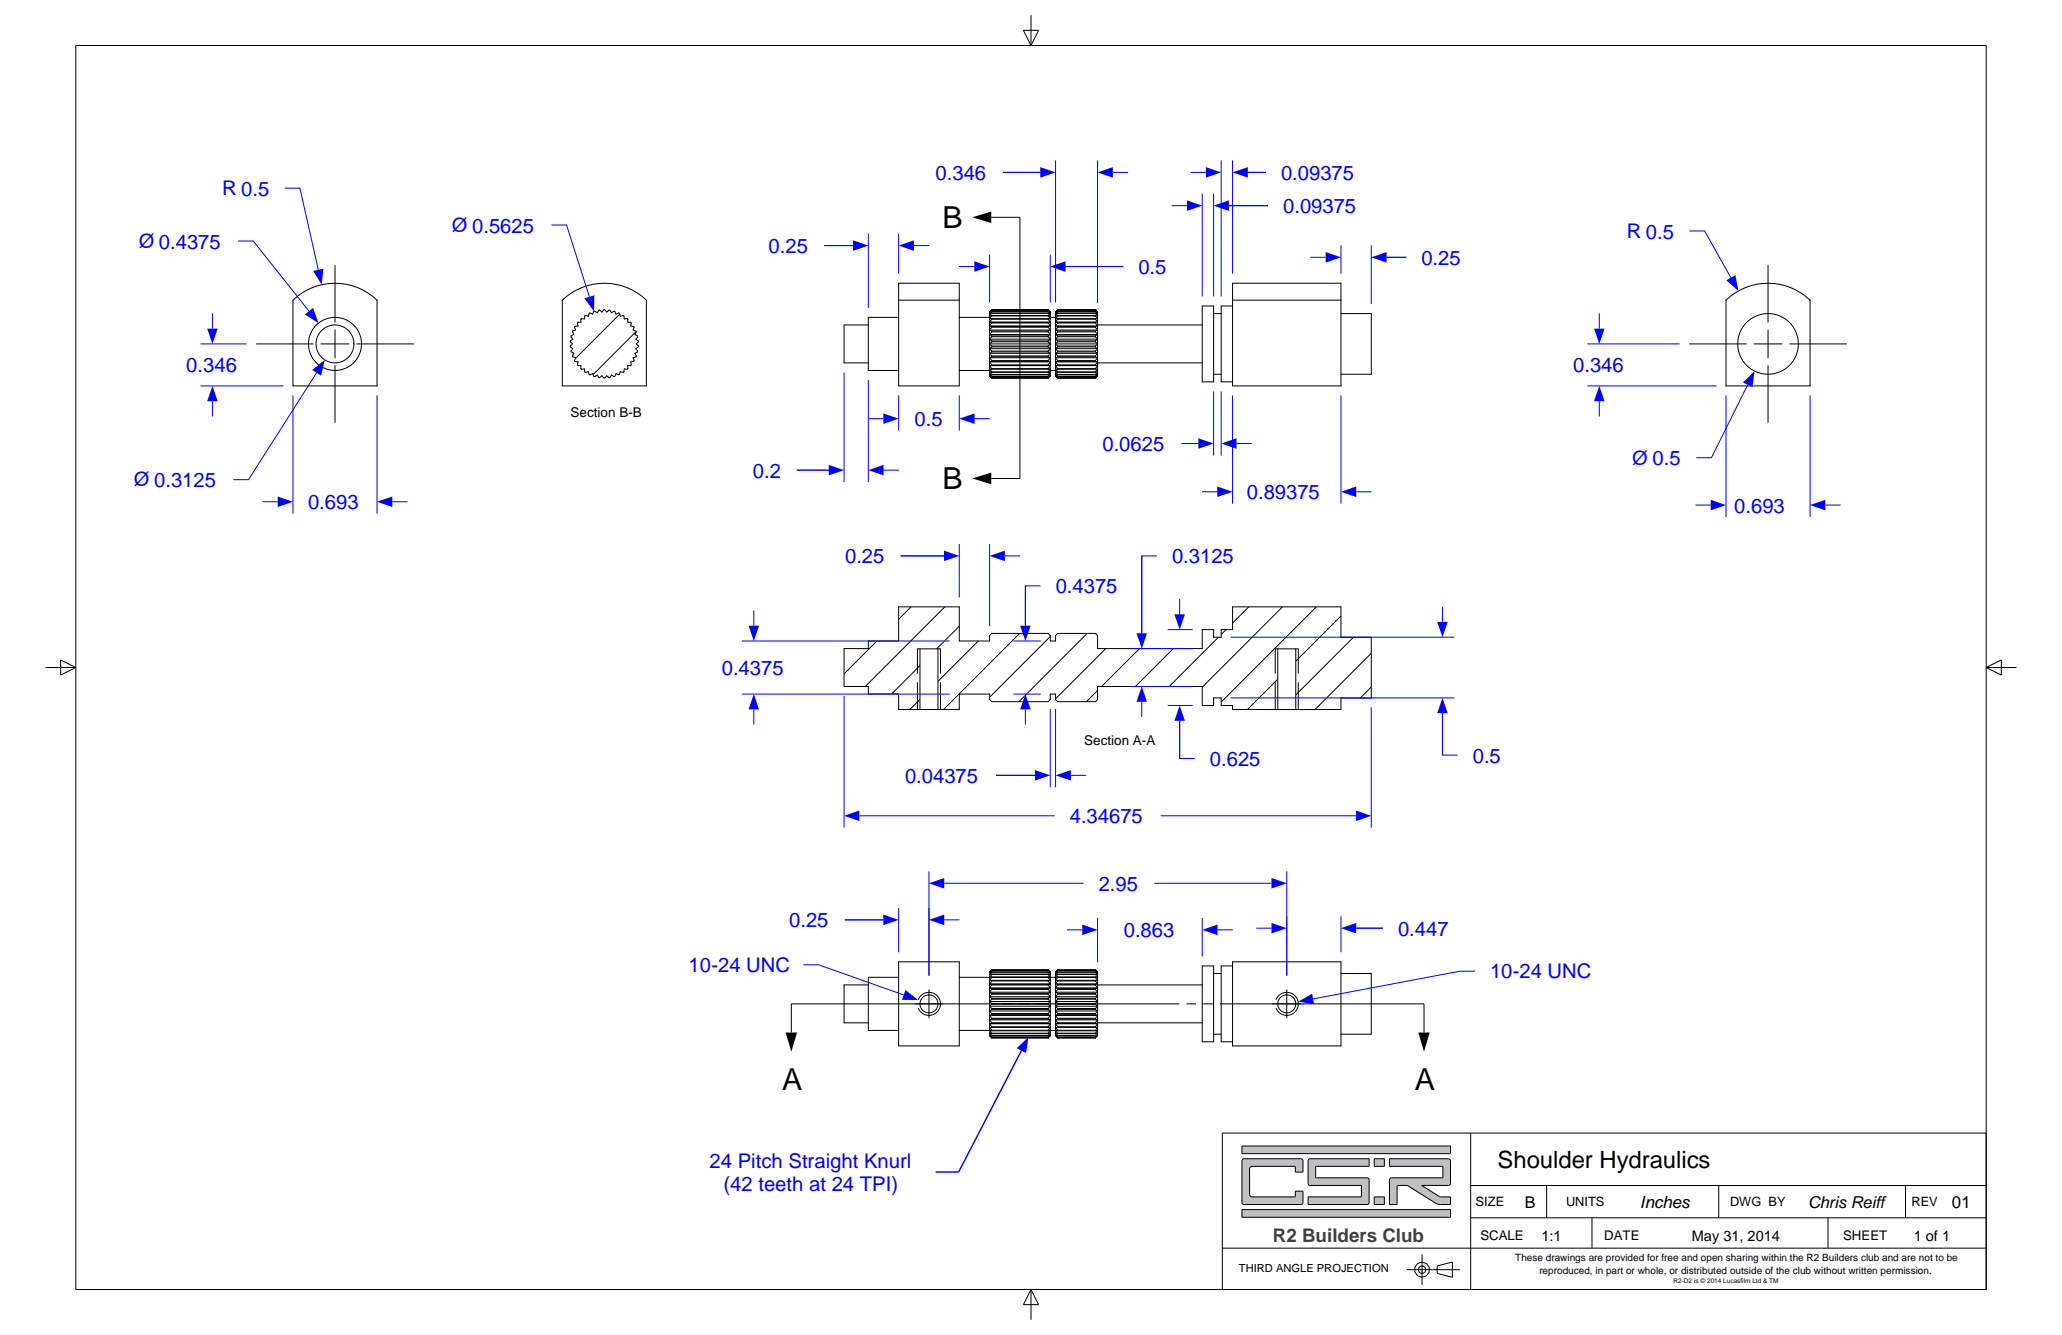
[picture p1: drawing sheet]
<svg xmlns="http://www.w3.org/2000/svg" width="432mm" height="279mm" viewBox="0 0 432 279" stroke-linecap="round" stroke-linejoin="round" font-family="sans-serif">
<g fill="none" stroke="#000" stroke-width=".21">
<path d="M188.2 59.3h12.7v21.5h-12.7zM258.1 59.3h22.7v21.5h-22.7zM181.8 68h-5v7.9h5M188.2 66.4h-6.4v11.1h6.4M188.2 62.8h12.7M200.9 66.4h6.3M200.9 77.5h6.3M207.2 65.3v13.4l.5 .4h11.8l.4-.4v-13.4M207.2 65.3l.5-.5h11.8l.4 .5M207.2 72h12.7M207.2 72l.5 .4M207.2 67.4l.5 .1v.1"/>
<path d="M207.2 71l.5 .4M207.2 73h12.7M207.2 71h12.7M207.2 73l.5 .5M207.2 70l.5 .3M207.2 70h12.7M207.2 69.1l.5 .2M207.2 74.9l.5 .6M207.2 68.2l.5 .1M207.2 75.7h12.7M207.2 68.2h12.7M207.2 75.8l.5 .6"/>
<path d="M207.2 67.4h12.7M207.2 76.5h12.7M207.2 76.5l.5 .7M207.2 78.7l.5 .4M207.7 72.4h11.8M207.7 72.6l-.5 .4M207.7 64.9h.1M207.7 65.1v.1M207.7 65.5v.1M207.7 66v.1M207.7 66.7v.1M207.7 68.3v.2"/>
<path d="M207.7 69.3v.2M207.7 70.3v.2M207.7 71.4v.1M207.7 72.4v.2M207.7 73.5v.2M207.7 74.5v.2M207.7 75.5v.1M207.7 76.4v.1M207.7 77.2v.1M207.7 77.8v.1M207.7 78.4v.1M207.7 78.8h.1"/>
<path d="M207.7 79v.1M207.7 71.5l-.5 .5M207.7 71.5h11.8M207.7 72.6h11.8M207.7 71.4h11.8M207.7 73.7h11.8M207.7 73.5h11.8M207.7 73.7l-.5 .2M207.7 70.5l-.5 .5M207.7 70.5h11.8M207.7 70.3h11.8M207.7 74.5l-.5-.6h12.7l-.4 .6"/>
<path d="M207.7 74.5h11.8M207.7 74.7h11.8M207.7 74.7l-.5 .2h12.7l-.4-.2M207.7 69.5h11.8M207.7 69.3h11.8M207.7 69.5l-.5 .5M207.7 68.5l-.5 .6h12.7l-.4-.6M207.7 68.5h11.8M207.7 75.5h11.8M207.7 68.3h11.8M207.7 75.6h11.8M207.7 75.6l-.5 .1"/>
<path d="M207.7 76.4h11.8M207.7 76.5h11.8M207.7 76.5h-.5M207.7 67.6l-.5 .6M207.7 67.6h11.8M207.7 77.3l-.5-.1 .5 .6M207.7 77.3h11.8M207.7 77.2h11.8M207.7 66.8h11.8M207.7 66.7h11.8M207.7 66.8l-.5 .6M207.7 66.1l-.5 .6h.5"/>
<path d="M207.7 77.8h11.8M207.7 66.1h11.8M207.7 77.9l-.5-.1 .5 .6M207.7 65.6l-.5 .6 .5-.2M207.7 77.9h11.8M207.7 66h11.8M207.7 78.4h11.8M207.7 65.6h11.8M207.7 78.5l-.5-.3 .5 .6M207.7 65.2l-.5 .5 .5-.2M207.7 78.5h11.8M207.7 65.5h11.8"/>
<path d="M207.7 78.8h11.8M207.7 65.2h11.8M207.7 78.8l-.5-.3 .5 .5M207.7 64.9l-.5 .5 .5-.3M207.7 65.1h11.8M207.7 79h11.8M207.7 64.9h11.8M207.7 64.9l-.5 .4M219.5 72.6l.4 .4M219.5 64.9h.1M219.5 65.1v.1M219.5 65.5v.1"/>
<path d="M219.5 66v.1M219.5 66.7v.1M219.5 68.3v.2M219.5 69.3v.2M219.5 70.3v.2M219.5 71.4v.1M219.5 72.4v.2M219.5 73.5v.2M219.5 74.5v.2M219.5 75.5v.1M219.5 76.4v.1M219.5 77.2v.1"/>
<path d="M219.5 77.8v.1M219.5 78.4v.1M219.5 78.8h.1M219.5 79v.1M219.5 71.5l.4 .5M219.5 73.7l.4 .2M219.5 70.5l.4 .5M219.5 69.5l.4 .5M219.5 75.6l.4 .1M219.5 76.5h.4M219.5 67.6l.4 .6M219.5 77.3l.4-.1-.4 .6"/>
<path d="M219.5 66.8l.4 .6M219.5 66.1l.4 .6h-.4M219.5 77.9l.4-.1-.4 .6M219.5 65.6l.4 .6-.4-.2M219.5 78.5l.4-.3-.4 .6M219.5 65.2l.4 .5-.4-.2M219.5 78.8l.4-.3-.4 .5M219.5 64.9l.4 .5-.4-.3M219.5 64.9l.4 .4M219.9 66.4h1.1M219.9 77.5h1.1M219.9 72l-.4 .4"/>
<path d="M219.9 67.4l-.4 .1v.1M219.9 71l-.4 .4M219.9 73l-.4 .5M219.9 70l-.4 .3M219.9 69.1l-.4 .2M219.9 74.9l-.4 .6M219.9 68.2l-.4 .1M219.9 75.8l-.4 .6M219.9 76.5l-.4 .7M219.9 78.7l-.4 .4M221 65.3v13.4l.5 .4h7.9l.4-.4v-13.4M221 65.3l.5-.5h7.9l.4 .5"/>
<path d="M221 72l.5 .4M221 72h8.8M221 67.4l.5 .1v.1M221 71l.5 .4M221 73h8.8M221 71h8.8M221 73l.5 .5M221 70l.5 .3M221 70h8.8M221 69.1l.5 .2M221 74.9l.5 .6M221 68.2l.5 .1"/>
<path d="M221 75.7h8.8M221 68.2h8.8M221 75.8l.5 .6M221 67.4h8.8M221 76.5h8.8M221 76.5l.5 .7M221 78.7l.5 .4M221.5 72.4h7.9M221.5 72.6l-.5 .4M221.5 64.9h.1M221.5 65.1v.1M221.5 65.5v.1"/>
<path d="M221.5 66v.1M221.5 66.7v.1M221.5 68.3v.2M221.5 69.3v.2M221.5 70.3v.2M221.5 71.4v.1M221.5 72.4v.2M221.5 73.5v.2M221.5 74.5v.2M221.5 75.5v.1M221.5 76.4v.1M221.5 77.2v.1"/>
<path d="M221.5 77.8v.1M221.5 78.4v.1M221.5 78.8h.1M221.5 79v.1M221.5 71.5l-.5 .5M221.5 71.5h7.9M221.5 72.6h7.9M221.5 71.4h7.9M221.5 73.7h7.9M221.5 73.5h7.9M221.5 73.7l-.5 .2M221.5 70.5h7.9"/>
<path d="M221.5 70.5l-.5 .5M221.5 70.3h7.9M221.5 74.5l-.5-.6h8.8l-.4 .6M221.5 74.5h7.9M221.5 74.7l-.5 .2h8.8l-.4-.2M221.5 74.7h7.9M221.5 69.5l-.5 .5M221.5 69.5h7.9M221.5 69.3h7.9M221.5 68.5l-.5 .6h8.8l-.4-.6M221.5 68.5h7.9M221.5 75.5h7.9"/>
<path d="M221.5 68.3h7.9M221.5 75.6h7.9M221.5 75.6l-.5 .1M221.5 76.4h7.9M221.5 76.5h7.9M221.5 76.5h-.5M221.5 67.6h7.9M221.5 67.6l-.5 .6M221.5 77.3h7.9M221.5 77.2h7.9M221.5 77.3l-.5-.1 .5 .6M221.5 66.8l-.5 .6"/>
<path d="M221.5 66.1l-.5 .6h.5M221.5 66.8h7.9M221.5 66.7h7.9M221.5 77.8h7.9M221.5 66.1h7.9M221.5 77.9l-.5-.1 .5 .6M221.5 65.6l-.5 .6 .5-.2M221.5 77.9h7.9M221.5 66h7.9M221.5 78.4h7.9M221.5 65.6h7.9M221.5 78.5l-.5-.3 .5 .6"/>
<path d="M221.5 65.2l-.5 .5 .5-.2M221.5 78.5h7.9M221.5 65.5h7.9M221.5 78.8h7.9M221.5 65.2h7.9M221.5 78.8l-.5-.3 .5 .5M221.5 64.9l-.5 .5 .5-.3M221.5 65.1h7.9M221.5 79h7.9M221.5 64.9h7.9M221.5 64.9l-.5 .4M229.4 72.6l.4 .4"/>
<path d="M229.4 64.9h.1M229.4 65.1v.1M229.4 65.5v.1M229.4 66v.1M229.4 66.7v.1M229.4 68.3v.2M229.4 69.3v.2M229.4 70.3v.2M229.4 71.4v.1M229.4 72.4v.2M229.4 73.5v.2M229.4 74.5v.2"/>
<path d="M229.4 75.5v.1M229.4 76.4v.1M229.4 77.2v.1M229.4 77.8v.1M229.4 78.4v.1M229.4 78.8h.1M229.4 79v.1M229.4 71.5l.4 .5M229.4 73.7l.4 .2M229.4 70.5l.4 .5M229.4 69.5l.4 .5M229.4 75.6l.4 .1"/>
<path d="M229.4 76.5h.4M229.4 67.6l.4 .6M229.4 77.3l.4-.1-.4 .6M229.4 66.8l.4 .6M229.4 66.1l.4 .6h-.4M229.4 77.9l.4-.1-.4 .6M229.4 65.6l.4 .6-.4-.2M229.4 78.5l.4-.3-.4 .6M229.4 65.2l.4 .5-.4-.2M229.4 78.8l.4-.3-.4 .5M229.4 64.9l.4 .5-.4-.3M229.4 64.9l.4 .4"/>
<path d="M229.8 68h22M229.8 75.9h22M229.8 72l-.4 .4M229.8 67.4l-.4 .1v.1M229.8 71l-.4 .4M229.8 73l-.4 .5M229.8 70l-.4 .3M229.8 69.1l-.4 .2M229.8 74.9l-.4 .6M229.8 68.2l-.4 .1M229.8 75.8l-.4 .6M229.8 76.5l-.4 .7"/>
<path d="M229.8 78.7l-.4 .4M251.8 64h2.3v15.9h-2.3zM254.1 65.6h1.6M254.1 78.3h1.6M258.1 64h-2.4v15.9h2.4M258.1 62.8h22.7M280.8 65.6h6.4v12.7h-6.4"/>
</g>
<path d="M185 86.5l3.2 1.1-3.2 1.1z" fill="#00f"/>
<path d="M181.8 87.6h3.2" fill="none" stroke="#00f" stroke-width=".21"/>
<path d="M200.9 87.6l3.2-1.1v2.2z" fill="#00f"/>
<path d="M188.2 82.8v7.3M200.9 82.8v7.3M204.1 87.6h3.2" fill="none" stroke="#00f" stroke-width=".21"/>
<path d="M254.9 101.8l3.2 1.1-3.2 1.1z" fill="#00f"/>
<path d="M251.7 102.9h3.2" fill="none" stroke="#00f" stroke-width=".21"/>
<path d="M280.8 102.9l3.2-1.1v2.2z" fill="#00f"/>
<path d="M166.9 98.4h6.7M258.1 82.8v22.6M280.8 82.8v22.6M284 102.9h3.2" fill="none" stroke="#00f" stroke-width=".21"/>
<path d="M173.6 97.3l3.2 1.1-3.2 1.1z" fill="#00f"/>
<path d="M166.9 98.4h6.7" fill="none" stroke="#00f" stroke-width=".21"/>
<path d="M181.8 98.4l3.2-1.1v2.2z" fill="#00f"/>
<path d="M172.6 51.4h6M176.8 77.9v23M181.8 79.5v21.4M185 98.4h3.2" fill="none" stroke="#00f" stroke-width=".21"/>
<path d="M178.6 50.3l3.2 1.1-3.2 1.1z" fill="#00f"/>
<path d="M172.6 51.4h6" fill="none" stroke="#00f" stroke-width=".21"/>
<path d="M188.2 51.4l3.2-1.1v2.2z" fill="#00f"/>
<path d="M181.8 48.9v15.5M188.2 48.9v8.4M191.4 51.4h3.2M257.3 43h8.2" fill="none" stroke="#00f" stroke-width=".21"/>
<path d="M248.6 41.9l3.2 1.1-3.2 1.1z" fill="#00f"/>
<path d="M245.4 43h3.2" fill="none" stroke="#00f" stroke-width=".21"/>
<path d="M254.1 43l3.2-1.1v2.2z" fill="#00f"/>
<path d="M261.3 36.1h3.8M251.8 40.5v21.5M254.1 40.5v21.5M257.3 43h8.2" fill="none" stroke="#00f" stroke-width=".21"/>
<path d="M252.5 35l3.2 1.1-3.2 1.1z" fill="#00f"/>
<path d="M249.3 36.1h3.2" fill="none" stroke="#00f" stroke-width=".21"/>
<path d="M258.1 36.1l3.2-1.1v2.2z" fill="#00f"/>
<path d="M255.7 33.6v28.4M258.1 33.6v23.7M261.3 36.1h3.8M247.4 92.8h3.5" fill="none" stroke="#00f" stroke-width=".21"/>
<path d="M250.9 91.7l3.2 1.1-3.2 1.1z" fill="#00f"/>
<path d="M247.4 92.8h3.5" fill="none" stroke="#00f" stroke-width=".21"/>
<path d="M255.7 92.8l3.2-1.1v2.2z" fill="#00f"/>
<path d="M290.4 53.9h4.1M254.1 81.9v13.4M255.7 81.9v13.4M258.9 92.8h3.2" fill="none" stroke="#00f" stroke-width=".21"/>
<path d="M287.2 53.9l3.2-1.1v2.2z" fill="#00f"/>
<path d="M290.4 53.9h4.1" fill="none" stroke="#00f" stroke-width=".21"/>
<path d="M277.6 52.8l3.2 1.1-3.2 1.1z" fill="#00f"/>
<path d="M223.1 55.8h12.1M274.4 53.9h3.2M280.8 51.4v5.9M287.2 51.4v12.2" fill="none" stroke="#00f" stroke-width=".21"/>
<path d="M204 54.7l3.2 1.1-3.2 1.1z" fill="#00f"/>
<path d="M200.8 55.8h3.2" fill="none" stroke="#00f" stroke-width=".21"/>
<path d="M219.9 55.8l3.2-1.1v2.2z" fill="#00f"/>
<path d="M210 36.1h7.8M207.2 53.3v10M219.9 53.3v10M223.1 55.8h12.1" fill="none" stroke="#00f" stroke-width=".21"/>
<path d="M217.8 35l3.2 1.1-3.2 1.1z" fill="#00f"/>
<path d="M210 36.1h7.8" fill="none" stroke="#00f" stroke-width=".21"/>
<path d="M229.8 36.1l3.2-1.1v2.2z" fill="#00f"/>
<path d="M221 33.6v29.7M229.8 33.6v29.8M233 36.1h3.2" fill="none" stroke="#00f" stroke-width=".21"/>
<g fill="none" stroke="#000" stroke-width=".21">
<path d="M207.6 45.5h6v54.6h-6M370.2 55.5v12M353.7 72h12M361.4 62.8a12.7 12.7 0 0 1 17.6 0v18h-17.6zM367.2 72h6M370.2 69v6M370.2 76.5v12M374.7 72h12.1"/>
<circle cx="370.2" cy="72" r="6.3"/>
</g>
<path d="M203.6 45.5l4-1.2v2.4zM203.6 100.1l4-1.2v2.4z" fill="#000"/>
<path d="M361.5 58.7l1.9-1.1 .6 3.3z" fill="#00f"/>
<path d="M353.8 48.3h3.2l5.5 9.8" fill="none" stroke="#00f" stroke-width=".21"/>
<path d="M365 80l2.4-2.3-.4 3.3z" fill="#00f"/>
<path d="M366 80.5l-7.6 15.3h-3.2" fill="none" stroke="#00f" stroke-width=".21"/>
<path d="M358.2 104.6l3.2 1.1-3.2 1.1z" fill="#00f"/>
<path d="M355 105.7h3.2" fill="none" stroke="#00f" stroke-width=".21"/>
<path d="M379 105.7l3.2-1.1v2.2z" fill="#00f"/>
<path d="M361.4 82.8v25.4M379 82.8v25.4M382.2 105.7h3.2" fill="none" stroke="#00f" stroke-width=".21"/>
<path d="M333.8 68.8h2.2l-1.1 3.2z" fill="#00f"/>
<path d="M334.9 65.6v3.2" fill="none" stroke="#00f" stroke-width=".21"/>
<path d="M334.9 80.8l1.1 3.2h-2.2z" fill="#00f"/>
<path d="M332.4 72h19.3M332.4 80.8h27M334.9 84v3.2" fill="none" stroke="#00f" stroke-width=".21"/>
<g fill="none" stroke="#000" stroke-width=".21">
<path d="M181.8 206.1h-5v8h5M188.2 204.5h-6.4v11.2h6.4M188.2 201.3h12.7v17.6h-12.7zM192.3 209.2a2.41 2.41 0 0 1 3.7-1 2.41 2.41 0 0 1 0 3.8 2.41 2.41 0 0 1-3.7-1M200.9 215.7h6.3M207.2 210.6h12.7M207.2 210.6l.5 .5M207.2 208.6l.5 .3M207.2 208.6h12.7M207.2 207.7l.5 .2M207.2 212.5h12.7M207.2 212.6l.5 .5"/>
<path d="M207.2 206.8l.5 .1M207.2 213.4h12.7M207.2 206.8h12.7M207.2 213.5l.5 .5M207.2 214.3h12.7M207.2 214.3l.5 .6M207.2 215.6l.5 .1M207.2 215.6l.5 .6M207.2 216.1l.5 .2M207.2 216.1l.5 .6M207.2 216.5l.5 .3M207.2 216.5l.5 .5"/>
<path d="M207.7 204l-.5 .5h-6.3M207.7 215.6h11.8M207.7 214h11.8M207.7 210.2h11.8M207.7 203h.1M207.7 203.1v.1M207.7 203.4v.1M207.7 203.9v.1M207.7 204.5v.1M207.7 205.2v.1M207.7 206v.2M207.7 206.9v.2"/>
<path d="M207.7 207.9v.2M207.7 208.9v.2M207.7 210v.2M207.7 211.1v.2M207.7 212.1v.2M207.7 213.1v.2M207.7 214v.2M207.7 214.9v.1M207.7 215.6v.1M207.7 216.2v.1M207.7 216.7v.1M207.7 217v.1"/>
<path d="M207.7 217.2h.1M207.7 210h11.8M207.7 210l-.5-.4h12.7l-.4 .4M207.7 210.2l-.5 .4M207.7 203l-.5 .4v13.4l.5 .4M207.7 211.3h11.8M207.7 211.1h11.8M207.7 211.3l-.5 .3M207.7 209.1l-.5 .5M207.7 209.1h11.8M207.7 208.9h11.8M207.7 212.1l-.5-.5h12.7l-.4 .5"/>
<path d="M207.7 212.3h11.8M207.7 212.1h11.8M207.7 208.1l-.5 .5M207.7 208.1h11.8M207.7 207.9h11.8M207.7 212.3l-.5 .2M207.7 207.1l-.5 .6h12.7l-.4-.6M207.7 213.3l-.5 .1M207.7 207.1h11.8M207.7 213.3h11.8M207.7 213.1h11.8M207.7 206.9h11.8"/>
<path d="M207.7 214.2h11.8M207.7 214.2l-.5 .1M207.7 206.2l-.5 .5M207.7 206l-.5-.1h12.7l-.4 .1M207.7 206.2h11.8M207.7 206h11.8M207.7 215h11.8M207.7 214.9h11.8M207.7 215h-.5l.5 .6M207.7 205.3h11.8M207.7 205.2h11.8M207.7 205.3l-.5 .6"/>
<path d="M207.7 205.2h-.5M207.7 204.6l-.5 .6M207.7 204.6h11.8M207.7 204.5l-.5 .1M207.7 215.7h11.8M207.7 204.5h11.8M207.7 216.2h11.8M207.7 204h11.8M207.7 203.5l-.5 .6 .5-.2M207.7 216.3h11.8M207.7 203.9h11.8M207.7 216.7h11.8"/>
<path d="M207.7 203.5h11.8M207.7 203.2l-.5 .5 .5-.3M207.7 216.8h11.8M207.7 203.4h11.8M207.7 217h11.8M207.7 203.2h11.8M207.7 217.1l-.5-.4 .5 .5M207.7 203l-.5 .5 .5-.4M207.7 217.1h11.8M207.7 203.1h11.8M207.7 217.2h11.8M207.7 203h11.8"/>
<path d="M219.5 204l.4 .5h1.1l.5-.5M219.5 203h.1M219.5 203.1v.1M219.5 203.4v.1M219.5 203.9v.1M219.5 204.5v.1M219.5 205.2v.1M219.5 206v.2M219.5 206.9v.2M219.5 207.9v.2M219.5 208.9v.2M219.5 210v.2"/>
<path d="M219.5 211.1v.2M219.5 212.1v.2M219.5 213.1v.2M219.5 214v.2M219.5 214.9v.1M219.5 215.6v.1M219.5 216.2v.1M219.5 216.7v.1M219.5 217v.1M219.5 217.2h.1M219.5 210.2l.4 .4M219.5 203l.4 .4v13.4l-.4 .4"/>
<path d="M219.5 211.3l.4 .3M219.5 209.1l.4 .5M219.5 208.1l.4 .5M219.5 212.3l.4 .2M219.5 213.3l.4 .1M219.5 214.2l.4 .1M219.5 206.2l.4 .5M219.5 215h.4l-.4 .6M219.5 205.3l.4 .6M219.5 205.2h.4M219.5 204.6l.4 .6M219.5 204.5l.4 .1"/>
<path d="M219.5 203.5l.4 .6-.4-.2M219.5 203.2l.4 .5-.4-.3M219.5 217.1l.4-.4-.4 .5M219.5 203l.4 .5-.4-.4M219.9 215.7h1.1M219.9 210.6l-.4 .5M219.9 208.6l-.4 .3M219.9 207.7l-.4 .2M219.9 212.6l-.4 .5M219.9 206.8l-.4 .1M219.9 213.5l-.4 .5M219.9 214.3l-.4 .6"/>
<path d="M219.9 215.6l-.4 .1M219.9 215.6l-.4 .6M219.9 216.1l-.4 .2M219.9 216.1l-.4 .6M219.9 216.5l-.4 .3M219.9 216.5l-.4 .5M221 210.6h8.8M221 210.6l.5 .5M221 208.6l.5 .3M221 208.6h8.8M221 207.7l.5 .2M221 212.5h8.8"/>
<path d="M221 212.6l.5 .5M221 206.8l.5 .1M221 213.4h8.8M221 206.8h8.8M221 213.5l.5 .5M221 214.3h8.8M221 214.3l.5 .6M221 215.6l.5 .1M221 215.6l.5 .6M221 216.1l.5 .2M221 216.1l.5 .6M221 216.5l.5 .3"/>
<path d="M221 216.5l.5 .5M221.5 215.6h7.9M221.5 214h7.9M221.5 210.2h7.9M221.5 210h7.9M221.5 210l-.5-.4h8.8l-.4 .4M221.5 210.2l-.5 .4M221.5 203l-.5 .4v13.4l.5 .4M221.5 203h.1M221.5 203.1v.1M221.5 203.4v.1M221.5 203.9v.1"/>
<path d="M221.5 204.5v.1M221.5 205.2v.1M221.5 206v.2M221.5 206.9v.2M221.5 207.9v.2M221.5 208.9v.2M221.5 210v.2M221.5 211.1v.2M221.5 212.1v.2M221.5 213.1v.2M221.5 214v.2M221.5 214.9v.1"/>
<path d="M221.5 215.6v.1M221.5 216.2v.1M221.5 216.7v.1M221.5 217v.1M221.5 217.2h.1M221.5 211.3l-.5 .3M221.5 211.3h7.9M221.5 211.1h7.9M221.5 209.1h7.9M221.5 208.9h7.9M221.5 209.1l-.5 .5M221.5 212.1l-.5-.5h8.8l-.4 .5"/>
<path d="M221.5 212.3h7.9M221.5 212.1h7.9M221.5 208.1h7.9M221.5 207.9h7.9M221.5 212.3l-.5 .2M221.5 208.1l-.5 .5M221.5 207.1l-.5 .6h8.8l-.4-.6M221.5 207.1h7.9M221.5 213.3h7.9M221.5 213.1h7.9M221.5 206.9h7.9M221.5 213.3l-.5 .1"/>
<path d="M221.5 214.2h7.9M221.5 214.2l-.5 .1M221.5 206.2h7.9M221.5 206l-.5-.1h8.8l-.4 .1M221.5 206.2l-.5 .5M221.5 206h7.9M221.5 215h7.9M221.5 214.9h7.9M221.5 215h-.5l.5 .6M221.5 205.3h7.9M221.5 205.2h7.9M221.5 205.3l-.5 .6"/>
<path d="M221.5 205.2h-.5M221.5 204.6h7.9M221.5 204.6l-.5 .6M221.5 204.5l-.5 .1M221.5 215.7h7.9M221.5 204.5h7.9M221.5 216.2h7.9M221.5 204h7.9M221.5 203.5l-.5 .6 .5-.2M221.5 216.3h7.9M221.5 203.9h7.9M221.5 216.7h7.9"/>
<path d="M221.5 203.5h7.9M221.5 203.2l-.5 .5 .5-.3M221.5 216.8h7.9M221.5 203.4h7.9M221.5 217h7.9M221.5 203.2h7.9M221.5 217.1l-.5-.4 .5 .5M221.5 203l-.5 .5 .5-.4M221.5 217.1h7.9M221.5 203.1h7.9M221.5 217.2h7.9M221.5 203h7.9"/>
<path d="M229.4 210.2l.4 .4M229.4 203h.1M229.4 203.1v.1M229.4 203.4v.1M229.4 203.9v.1M229.4 204.5v.1M229.4 205.2v.1M229.4 206v.2M229.4 206.9v.2M229.4 207.9v.2M229.4 208.9v.2M229.4 210v.2"/>
<path d="M229.4 211.1v.2M229.4 212.1v.2M229.4 213.1v.2M229.4 214v.2M229.4 214.9v.1M229.4 215.6v.1M229.4 216.2v.1M229.4 216.7v.1M229.4 217v.1M229.4 217.2h.1M229.4 203l.4 .4v13.4l-.4 .4M229.4 211.3l.4 .3"/>
<path d="M229.4 209.1l.4 .5M229.4 212.3l.4 .2M229.4 208.1l.4 .5M229.4 213.3l.4 .1M229.4 214.2l.4 .1M229.4 206.2l.4 .5M229.4 215h.4l-.4 .6M229.4 205.3l.4 .6M229.4 205.2h.4M229.4 204.6l.4 .6M229.4 215.7l.4-.1-.4 .6M229.4 204.5l.4 .1"/>
<path d="M229.4 204l.4 .6M229.4 203.5l.4 .6-.4-.2M229.4 203.2l.4 .5-.4-.3M229.4 217.1l.4-.4-.4 .5M229.4 203l.4 .5-.4-.4M229.8 206.1h22M229.8 214.1h22M229.8 210.6l-.4 .5M229.8 208.6l-.4 .3M229.8 207.7l-.4 .2M229.8 212.6l-.4 .5M229.8 206.8l-.4 .1"/>
<path d="M229.8 213.5l-.4 .5M229.8 214.3l-.4 .6M229.8 216.1l-.4 .2M229.8 216.1l-.4 .6M229.8 216.5l-.4 .3M229.8 216.5l-.4 .5M251.8 202.2h2.3v15.8h-2.3zM254.1 203.7h1.6M254.1 216.4h1.6M258.1 202.2h-2.4v15.8h2.4M258.1 201.3h22.7v17.6h-22.7zM267.2 209.2a2.41 2.41 0 0 1 3.7-1 2.41 2.41 0 0 1 0 3.8 2.41 2.41 0 0 1-3.7-1"/>
<path d="M280.8 203.7h6.4v12.7h-6.4"/>
<circle cx="194.5" cy="210.1" r="1.88"/>
<circle cx="269.5" cy="210.1" r="1.88"/>
</g>
<path d="M189.6 207.2l2.7 2.1h-3.4z" fill="#00f"/>
<path d="M168.2 201.9h3.2l17.8 6.3" fill="none" stroke="#00f" stroke-width=".21"/>
<path d="M271.8 209.7l3-1.7 .4 2.1z" fill="#00f"/>
<path d="M308.9 203.3h-3.2l-30.7 5.8" fill="none" stroke="#00f" stroke-width=".21"/>
<path d="M194.5 207.1v6M208.5 210.1h-42.8v6M210 210.1h2M213.5 210.1h2M217 210.1h30M248.5 210.1h2M252 210.1h2M255.5 210.1h42.7v6M269.5 207.1v6" fill="none" stroke="#000" stroke-width=".21"/>
<path d="M164.5 216.1h2.4l-1.2 4zM297 216.1h2.4l-1.2 4z" fill="#000"/>
<path d="M194.5 184.9l3.2-1.1v2.2z" fill="#00f"/>
<path d="M197.7 184.9h29.2" fill="none" stroke="#00f" stroke-width=".21"/>
<path d="M266.3 183.8l3.2 1.1-3.2 1.1z" fill="#00f"/>
<path d="M194.5 182.4v21.8M241.7 184.9h24.6M269.5 182.4v21.8M284 194.3h5.6" fill="none" stroke="#00f" stroke-width=".21"/>
<path d="M266.3 193.2l3.2 1.1-3.2 1.1z" fill="#00f"/>
<path d="M263.1 194.3h3.2" fill="none" stroke="#00f" stroke-width=".21"/>
<path d="M280.8 194.3l3.2-1.1v2.2z" fill="#00f"/>
<path d="M176.9 192.5h8.1M269.5 191.8v12.4M280.8 191.8v7.5M284 194.3h5.6" fill="none" stroke="#00f" stroke-width=".21"/>
<path d="M194.5 192.5l3.2-1.1v2.2z" fill="#00f"/>
<path d="M197.7 192.5h3.2" fill="none" stroke="#00f" stroke-width=".21"/>
<path d="M185 191.4l3.2 1.1-3.2 1.1z" fill="#00f"/>
<path d="M176.9 192.5h8.1M188.2 190v9.3M194.5 190v14.2" fill="none" stroke="#00f" stroke-width=".21"/>
<path d="M226.6 193.5l3.2 1.1-3.2 1.1z" fill="#00f"/>
<path d="M223.4 194.6h3.2" fill="none" stroke="#00f" stroke-width=".21"/>
<path d="M251.8 194.6l3.2-1.1v2.2z" fill="#00f"/>
<path d="M229.8 192.1v9.3M251.8 192.1v8.1M255 194.6h3.2" fill="none" stroke="#00f" stroke-width=".21"/>
<g fill="none" stroke="#000" stroke-width=".21">
<path d="M61.4 62.8a12.7 12.7 0 0 1 17.6 0v18h-17.6z"/>
<circle cx="70.2" cy="72" r="4"/>
<circle cx="70.2" cy="72" r="5.6"/>
</g>
<path d="M63.8 65.8l1.8-1.4 1.1 3.2z" fill="#00f"/>
<path d="M49.9 50.4h3.1l11.7 14.7" fill="none" stroke="#00f" stroke-width=".21"/>
<path d="M65.4 77.4l2.6-2.1-.8 3.3z" fill="#00f"/>
<path d="M66.3 78l-14.3 22.4h-3.1" fill="none" stroke="#00f" stroke-width=".21"/>
<path d="M70.2 55.5v12M53.6 72h12.1M67.2 72h6M70.2 69v6M70.2 76.5v12M74.7 72h12" fill="none" stroke="#000" stroke-width=".21"/>
<path d="M65.6 56.7l2.1-.5-.3 3.4z" fill="#00f"/>
<path d="M59.6 39.4h3.2l3.9 17.1" fill="none" stroke="#00f" stroke-width=".21"/>
<path d="M58.2 103.9l3.2 1.1-3.2 1.1z" fill="#00f"/>
<path d="M55 105h3.2" fill="none" stroke="#00f" stroke-width=".21"/>
<path d="M79 105l3.2-1.1v2.2z" fill="#00f"/>
<path d="M61.4 82.8v24.7M79 82.8v24.7M82.2 105h3.2" fill="none" stroke="#00f" stroke-width=".21"/>
<path d="M43.4 68.8h2.2l-1.1 3.2z" fill="#00f"/>
<path d="M44.5 65.6v3.2" fill="none" stroke="#00f" stroke-width=".21"/>
<path d="M44.5 80.8l1.1 3.2h-2.2z" fill="#00f"/>
<path d="M42 72h9.6M42 80.8h17.4M44.5 84v3.2M188.6 116.3h9.1" fill="none" stroke="#00f" stroke-width=".21"/>
<g fill="none" stroke="#000" stroke-width=".21">
<path d="M176.8 135.7h5v-1.5h6.4v-7.2h12.7v7.2h6.3v-1.2l.5-.4h11.8l.4 .4v1.2h1.1v-1.2l.5-.4h7.9l.4 .4v2.7h22v-3.9h2.3v1.6h1.6v-1.6h2.4v-4.8h22.7v6.4h6.4v12.7h-6.4v2.4h-22.7v-.9h-2.4v-1.5h-1.6v1.5h-2.3v-3.9h-22v2.7l-.4 .5h-7.9l-.5-.5v-1.1h-1.1v1.1l-.4 .5h-11.8l-.5-.5v-1.1h-6.3v3.2h-12.7v-3.2h-6.4v-1.6h-5zM183.6 134.2l-6.8 6.9M190.8 127l-2.6 2.6M192.6 135.8h-.5v5.2M192.6 135.8v12.7M192.6 135.8h3.8M192.6 139.3l-5.9 6M196.4 135.8h.5v5.2M196.4 135.8v12.7M197.9 127l-16.7 16.7M200.9 131.1l-4.8 4.7M204.9 134.2l-8.5 8.4"/>
<path d="M213.5 132.6l-15.9 15.9M219.9 133.2l-12.7 12.7M227.7 132.6l-14.3 14.3M231.6 135.7l-10.6 10.6M238.6 135.7l-7.9 8M245.7 135.7l-7.9 8M255.2 133.4l-10.4 10.3M256.7 131.8l-1 1M261.5 127l-3.4 3.4M267.6 135.8h-.6v5.2M267.6 135.8v12.7M267.6 135.8h3.7"/>
<path d="M268.6 127l-16.8 16.8M271.3 135.8h.6v5.2M271.3 135.8v12.7M275.6 127l-19.9 19.9M280.8 128.9l-9.5 9.5M283.4 133.4l-12.1 12.1M287.2 136.7l-11.8 11.8M192.1 142.8v5.7M192.6 146.4l-2.1 2.1M196.9 142.8v5.7M229.8 144.5l-2.3 2.4M267 142.8v5.7"/>
<path d="M267.6 142.2l-6.4 6.3M271.9 142.8v5.7M287.2 143.8l-2.3 2.3"/>
</g>
<path d="M207.2 116.3l3.2-1.1v2.2z" fill="#00f"/>
<path d="M210.4 116.3h3.2" fill="none" stroke="#00f" stroke-width=".21"/>
<path d="M197.7 115.2l3.2 1.1-3.2 1.1z" fill="#00f"/>
<path d="M188.6 116.3h9.1M200.9 113.8v11.2M207.2 113.8v17.2M208.6 162.3h8.1" fill="none" stroke="#00f" stroke-width=".21"/>
<path d="M216.7 161.2l3.2 1.1-3.2 1.1z" fill="#00f"/>
<path d="M208.6 162.3h8.1" fill="none" stroke="#00f" stroke-width=".21"/>
<path d="M221 162.3l3.2-1.1v2.2z" fill="#00f"/>
<path d="M219.9 148.4v16.4M221 148.4v16.4M247 150.8v7.9h3.2M224.2 162.3h3.2" fill="none" stroke="#00f" stroke-width=".21"/>
<path d="M245.9 128.6h2.2l-1.1 3.2z" fill="#00f"/>
<path d="M247 125.4v3.2" fill="none" stroke="#00f" stroke-width=".21"/>
<path d="M247 147.6l1.1 3.2h-2.2z" fill="#00f"/>
<path d="M242.3 116.3h-3.2v16.2M244.5 131.8h5.3M244.5 147.6h5.3M247 150.8v7.9" fill="none" stroke="#00f" stroke-width=".21"/>
<path d="M238 132.5h2.2l-1.1 3.2z" fill="#00f"/>
<path d="M239.1 116.3v16.2" fill="none" stroke="#00f" stroke-width=".21"/>
<path d="M239.1 143.7l1.1 3.2h-2.2z" fill="#00f"/>
<path d="M236.6 135.7h13.2M236.6 143.7h13.2M239.1 146.9v3.2M302.1 149.3v8.7h3.1" fill="none" stroke="#00f" stroke-width=".21"/>
<path d="M301 130.2h2.2l-1.1 3.2z" fill="#00f"/>
<path d="M302.1 127v3.2" fill="none" stroke="#00f" stroke-width=".21"/>
<path d="M302.1 146.1l1.1 3.2h-2.2z" fill="#00f"/>
<path d="M257.7 133.4h46.9M257.7 146.1h46.9M302.1 149.3v8.7" fill="none" stroke="#00f" stroke-width=".21"/>
<path d="M156.8 131h2.2l-1.1 3.2z" fill="#00f"/>
<path d="M157.9 127.8v3.2" fill="none" stroke="#00f" stroke-width=".21"/>
<path d="M157.9 145.3l1.1 3.2h-2.2z" fill="#00f"/>
<path d="M155.4 134.2h43.5M217.9 122.6h-3.2v8.4M155.4 145.3h43.5M157.9 148.5v3.2" fill="none" stroke="#00f" stroke-width=".21"/>
<path d="M213.6 131h2.2l-1.1 3.2z" fill="#00f"/>
<path d="M214.7 122.6v8.4" fill="none" stroke="#00f" stroke-width=".21"/>
<path d="M214.7 145.3l1.1 3.2h-2.2z" fill="#00f"/>
<path d="M212.2 134.2h5.7M212.2 145.3h5.7M214.7 148.5v3.2" fill="none" stroke="#00f" stroke-width=".21"/>
<path d="M284 169.6l3.2 1.1-3.2 1.1z" fill="#00f"/>
<path d="M243.1 170.7h40.9" fill="none" stroke="#00f" stroke-width=".21"/>
<path d="M176.8 170.7l3.2-1.1v2.2z" fill="#00f"/>
<path d="M176.8 145.7v27.5M287.2 148.1v25.1M180 170.7h40.8" fill="none" stroke="#00f" stroke-width=".21"/>
<path d="M117.8 62.8a12.7 12.7 0 0 1 17.6 0v18h-17.6zM121.6 66.8l.2-.1h.6l.1-.6 .1-.1 .6 .2 .2-.6 .1-.1 .6 .3 .3-.6 .1-.1 .6 .4 .3-.6h.2l.5 .4 .4-.5 .6 .5 .4-.4h.2l.3 .6 .6-.4 .1 .1 .3 .6 .6-.3 .1 .1 .2 .6 .6-.2 .2 .1v.6h.6l.2 .1v.6l.6 .1 .1 .1-.1 .6 .6 .1 .1 .2-.2 .6 .6 .2v.2l-.3 .5 .6 .3v.2l-.3 .5 .5 .4v.1l-.5 .5 .5 .4v.2l-.5 .4 .3 .5v.2l-.6 .2 .3 .7-.6 .3 .2 .6-.1 .1-.6 .1 .1 .7-.1 .1h-.6v.7l-.2 .1-.6-.1v.6l-.2 .1-.6-.1-.2 .6-.1 .1-.6-.3-.3 .6h-.1l-.6-.3-.3 .5-.2 .1-.4-.5-.5 .5-.5-.5-.5 .5-.2-.1-.3-.5-.6 .3h-.1l-.3-.6-.6 .3-.1-.1-.2-.6-.6 .1-.1-.1-.1-.6-.6 .1-.2-.1 .1-.7h-.7l-.1-.1 .1-.7-.6-.1-.1-.1 .2-.6-.6-.2v-.2l.3-.6-.6-.2v-.2l.3-.5-.5-.4v-.2l.5-.4-.5-.5v-.1l.5-.4-.3-.5v-.2l.6-.3-.3-.6 .6-.3-.2-.6 .1-.2 .6-.1-.1-.6 .1-.1 .7-.1zM121.8 66.7l-.2 .1M129.8 65.8l-9.3 9.3M133.2 69.4l-9 9" fill="none" stroke="#000" stroke-width=".21"/>
<path d="M122.4 62.5l2.1-.7-.1 3.4z" fill="#00f"/>
<path d="M115.5 47.1h3.1l4.8 15" fill="none" stroke="#00f" stroke-width=".21"/>
<path d="M195.9 245.3h4.8" fill="none" stroke="#00f" stroke-width=".3"/>
<path d="M212.9 219.4l2.5-2.4-.5 3.4z" fill="#00f"/>
<path d="M214 219.8l-13.3 25.5" fill="none" stroke="#00f" stroke-width=".3"/>
<path d="M15.9 9.5h400v260.4h-400zM214.3 6.4h3.2l-1.6 3.1zM215.9 3.2v6.3M9.5 139.7h6.4M12.7 138.1l3.2 1.6-3.2 1.6zM415.9 139.7h6.4M415.9 139.7l3.2-1.6v3.2zM215.9 269.9v6.3M215.9 269.9l1.6 3.1h-3.2z" fill="none" stroke="#000" stroke-width=".21"/>
<path d="M260.1 253.2v1.6h43.6v-1.6zM260.1 239.8v1.6h43.6v-1.6zM260.2 242.6l.3-.1 12.2 .1 .2 .3v2.4h-1.6l-.1-1.2-9.3 .1-.2 .4v5.4l.1 .3 .4 .2h9l.1-1.2h1.6l-.1 2.6-.4 .2-12.2-.1-.1-.4v-8.6zM291 242.5v1.6h11l.1 .1v2.3l-10.9 .1-.2 .3v5.2h1.6v-3.9l.1-.1h2l6.3 3.9 2.7 .1v-1.6h-2.2l-3.8-2.4h5.6l.3-.1 .1-.3v-4.7l-.1-.4zM274 242.6l-.1 .4v4.7l.2 .3 10.9 .1 .1 2.3-.1 .1h-11.1v1.6h12.4l.3-.2 .1-5-.2-.3-10.9-.1-.1-2.3 .1-.1h11.1v-1.6h-12.3zM287.8 250.5v1.6h2.1v-1.6zM287.8 242.5v1.6h2.1v-1.6z" fill-rule="evenodd" fill="#c0c0c0"/>
<g fill="none" stroke="#000" stroke-width=".21">
<path d="M256 237.1h159.9v32.8h-159.9zM260.1 239.8h43.6v1.6h-43.6zM308 237.1v32.8M260.1 253.2h43.6v1.6h-43.6zM260.2 242.6l.3-.1 12.2 .1 .2 .3v2.4h-1.6l-.1-1.2-9.3 .1-.2 .4v5.4l.1 .3 .4 .2h9l.1-1.2h1.6l-.1 2.6-.4 .2-12.2-.1-.1-.4v-8.6zM274 242.6l.4-.1h12.3v1.6h-11.1l-.1 .1 .1 2.3 10.9 .1 .2 .4-.1 4.9-.3 .2h-12.4v-1.6h11.1l.1-.1-.1-2.3-10.9-.1-.2-.3v-4.7zM287.8 242.5h2.1v1.6h-2.1zM287.8 250.5h2.1v1.6h-2.1zM291 242.5l12.6 .1 .1 .4v4.7l-.1 .3-.3 .1h-5.6l3.8 2.4h2.2v1.6h-2.1l-.8-.2-6.1-3.8h-2.1v4h-1.6v-5.2l.2-.3 10.8-.1 .1-.1v-2.3h-11.1zM308 248.1h107.9M308 254.9h107.9M323.9 248.1v6.8"/>
<path d="M333.4 254.9v6.3M359.9 248.1v6.7M382.8 254.9v6.3M399 248.1v6.7M256 261.2h159.9M294.6 265.7h11.1M297.8 262.6v6.3M301 264.9l3.1-.8v3.2l-3.1-.8z"/>
<circle cx="297.8" cy="265.7" r=".79"/>
<circle cx="297.8" cy="265.7" r="1.59"/>
</g>
<g font-size="6.3">
<text x="197.3" y="47.7">B</text>
<text x="197.3" y="102.4">B</text>
<text x="163.8" y="228">A</text>
<text x="296.3" y="228">A</text>
</g>
<text font-size="5" x="313.6" y="244.4">Shoulder Hydraulics</text>
<g font-size="4.2" fill="#00f">
<text x="46.5" y="40.8">R 0.5</text>
<text x="195.9" y="37.7">0.346</text>
<text x="268.3" y="37.7">0.09375</text>
<text x="268.7" y="44.6">0.09375</text>
<text x="29" y="51.9">Ø 0.4375</text>
<text x="94.7" y="48.5">Ø 0.5625</text>
<text x="161" y="53">0.25</text>
<text x="340.7" y="49.8">R 0.5</text>
<text x="238.4" y="57.4">0.5</text>
<text x="297.7" y="55.4">0.25</text>
<text x="39" y="78">0.346</text>
<text x="329.4" y="78">0.346</text>
<text x="191.5" y="89.2">0.5</text>
<text x="230.9" y="94.4">0.0625</text>
<text x="28" y="101.8">Ø 0.3125</text>
<text x="157.7" y="100">0.2</text>
<text x="341.8" y="97.2">Ø 0.5</text>
<text x="64.5" y="106.6">0.693</text>
<text x="261.1" y="104.5">0.89375</text>
<text x="363.2" y="107.3">0.693</text>
<text x="177" y="117.9">0.25</text>
<text x="245.4" y="117.9">0.3125</text>
<text x="221.1" y="124.2">0.4375</text>
<text x="151.1" y="141.3">0.4375</text>
<text x="253.4" y="160.3">0.625</text>
<text x="308.4" y="159.6">0.5</text>
<text x="189.5" y="163.9">0.04375</text>
<text x="224" y="172.3">4.34675</text>
<text x="230.1" y="186.4">2.95</text>
<text x="165.3" y="194.1">0.25</text>
<text x="235.3" y="196.2">0.863</text>
<text x="292.8" y="195.8">0.447</text>
<text x="144.2" y="203.3">10-24 UNC</text>
<text x="312" y="204.7">10-24 UNC</text>
<text x="148.6" y="244.5">24 Pitch Straight Knurl</text>
<text x="151.5" y="249.3">(42 teeth at 24 TPI)</text>
</g>
<text font-size="3.9" fill="#404040" x="266.6" y="259.9">R2 Builders Club</text>
<g font-size="3.5">
<text x="343.4" y="252.9">Inches</text>
<text x="408.8" y="252.9">01</text>
</g>
<g font-size="3.4">
<text x="319.3" y="252.8">B</text>
<text x="378.6" y="252.8">Chris Reiff</text>
</g>
<g font-size="3.1">
<text x="322.8" y="259.7">1:1</text>
<text x="354.3" y="259.7">May 31, 2014</text>
<text x="400.7" y="259.7">1 of 1</text>
</g>
<g font-size="2.8">
<text x="119.5" y="87.2">Section B-B</text>
<text x="227" y="155.9">Section A-A</text>
<text x="310" y="259.5">SCALE</text>
<text x="335.9" y="259.5">DATE</text>
<text x="386" y="259.5">SHEET</text>
</g>
<g font-size="2.7">
<text x="309" y="252.5">SIZE</text>
<text x="327.9" y="252.4">UNITS</text>
<text x="362.3" y="252.4">DWG BY</text>
<text x="400.3" y="252.4">REV</text>
</g>
<text font-size="2.3" x="259.4" y="266.2">THIRD ANGLE PROJECTION</text>
<g font-size="2.1">
<text x="317.3" y="264">These drawings are provided for free and open sharing within the R2 Builders club and are not to be</text>
<text x="322.3" y="266.6">reproduced, in part or whole, or distributed outside of the club without written permission.</text>
</g>
<text font-size="1.4" x="350.5" y="268.6">R2-D2 is © 2014 Lucasfilm Ltd &amp; TM</text>
</svg>
